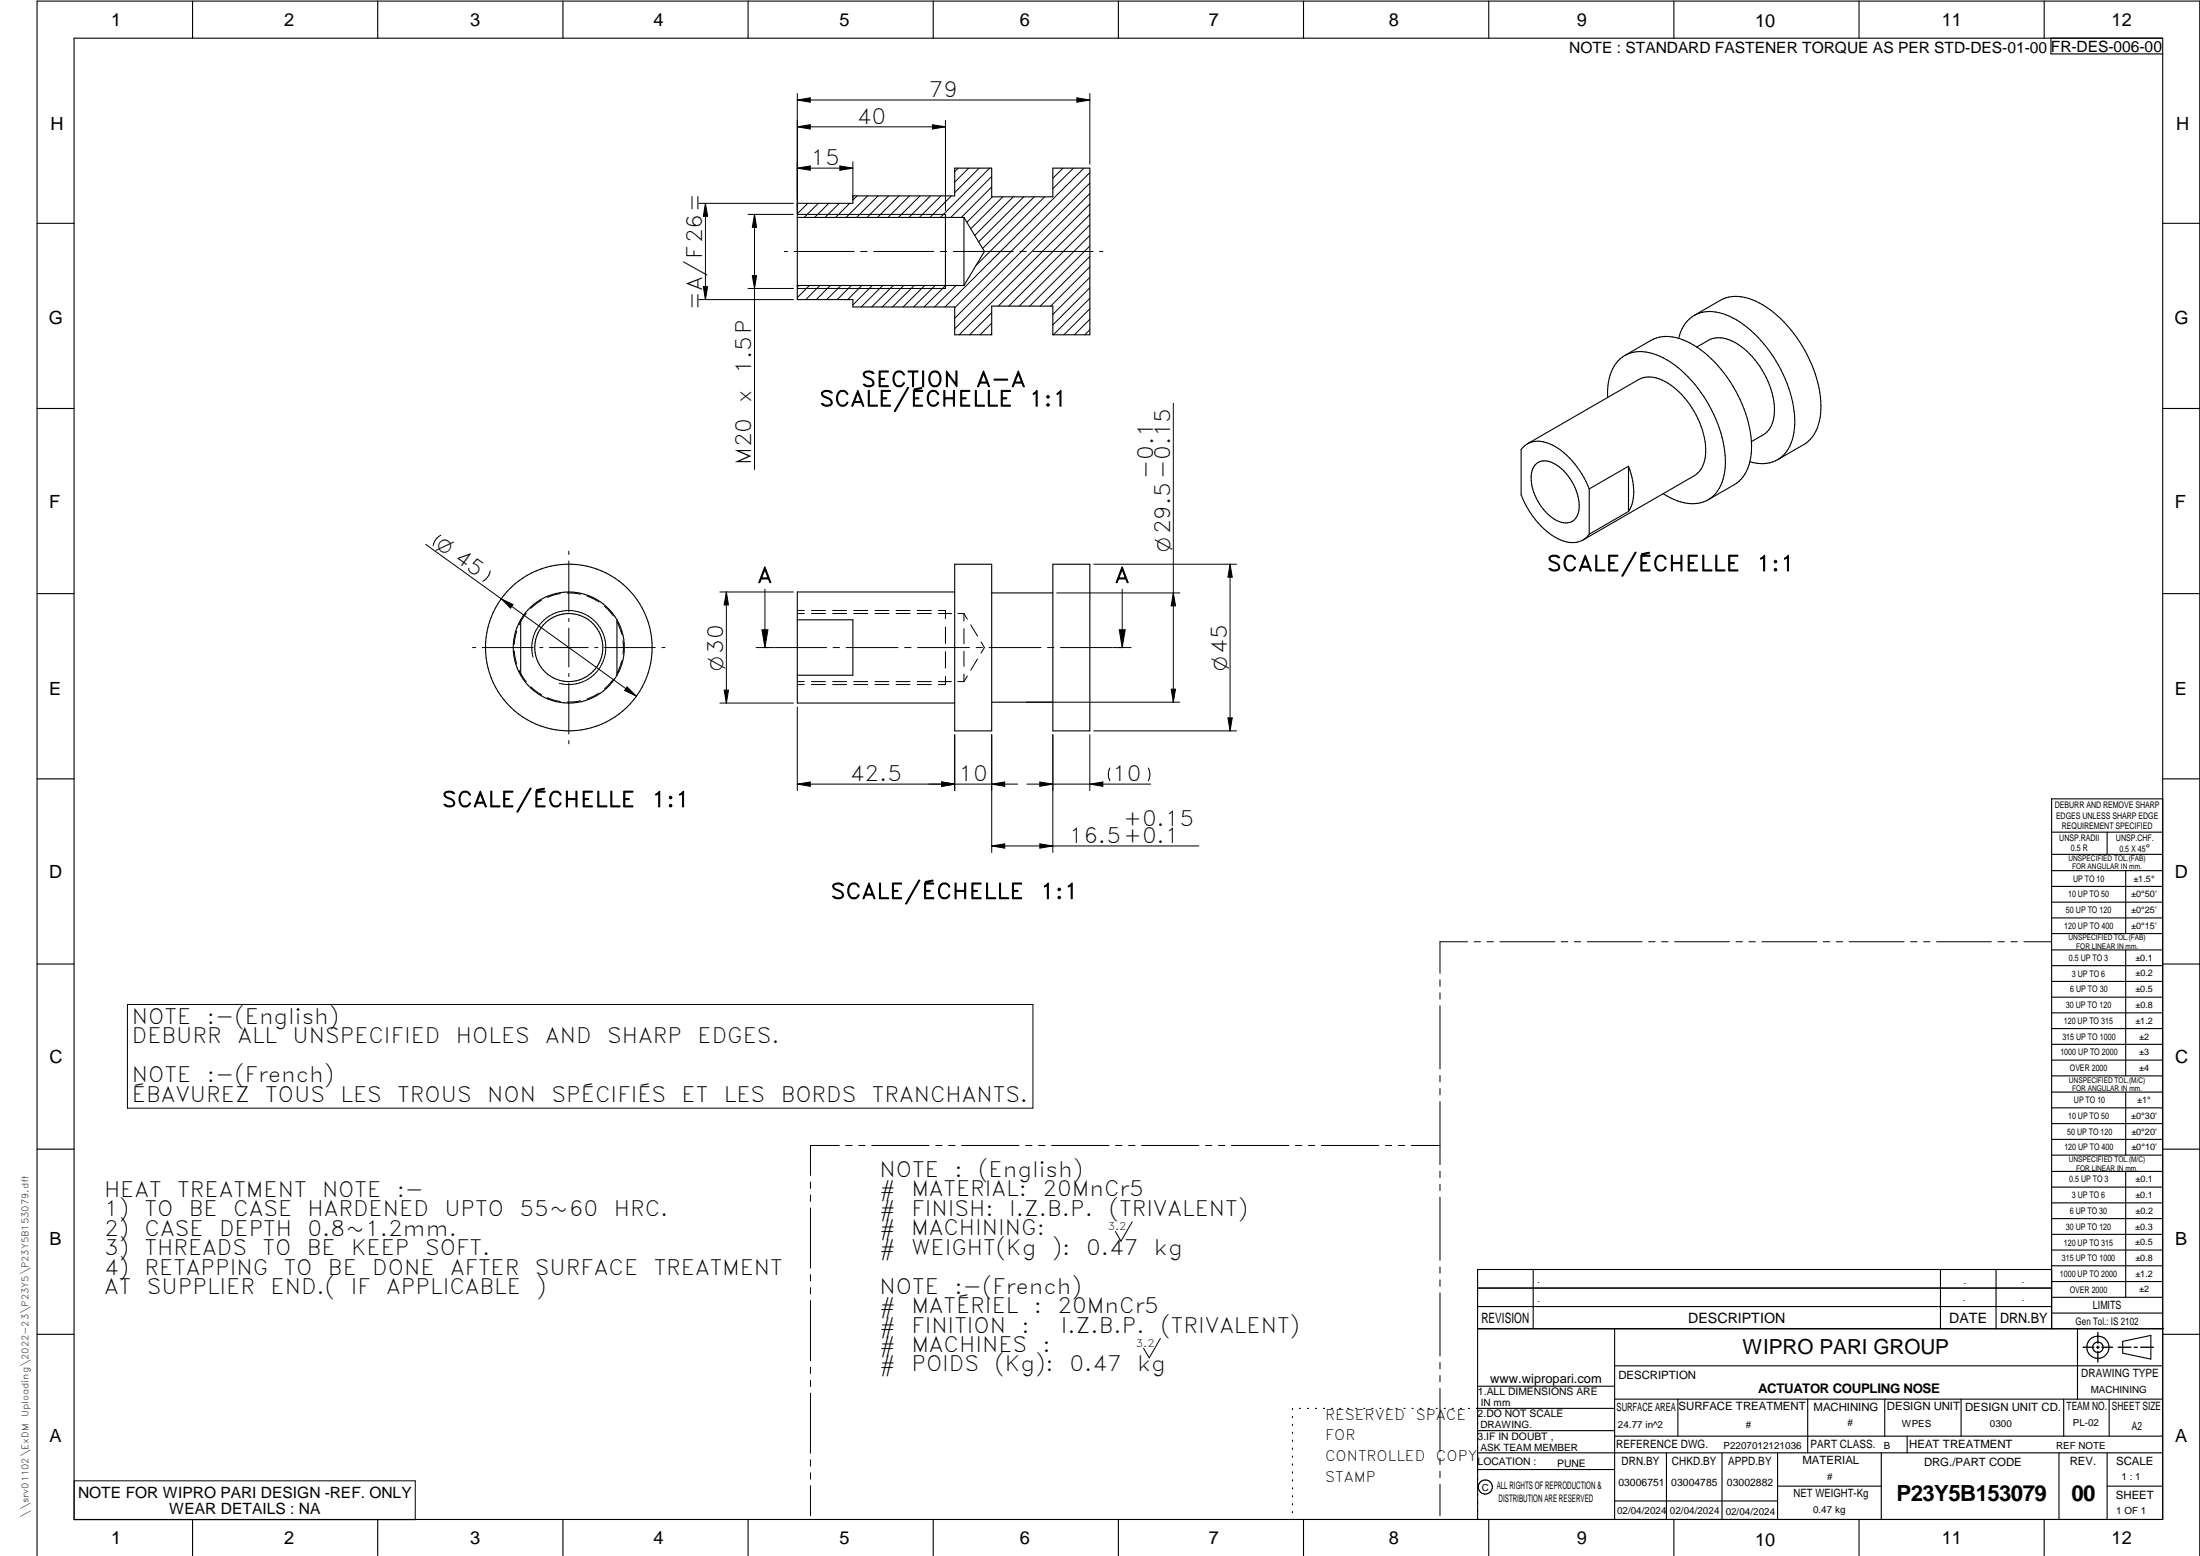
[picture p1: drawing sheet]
<svg xmlns="http://www.w3.org/2000/svg" width="594mm" height="420mm" viewBox="0 0 594 420" stroke-linecap="round" stroke-linejoin="round" font-family="sans-serif">
<g fill="none" stroke="#000" stroke-width=".3">
<path d="M20 10.3h564v400h-564zM52 .3v10M102 .3v10M152 .3v10M202 .3v10M252 .3v10M302 .3v10M352 .3v10M402 .3v10M452 .3v10M502 .3v10M552 .3v10"/>
<path d="M553.8 10.3v4.3h30.2M215.3 54.9h15v-2h27.5v-7.5h10v7.7h16.5v-7.7h10v45h-10v-7.7h-16.5v7.7h-10v-7.5h-27.5v-2h-15zM215.3 58.7h45M255.3 57.9v20M260.3 58.7l5.5 9.2-5.5 9.2M260.3 58.7v18.4M10 60.3h10M215.3 77.1h45M584 60.3h10M438.8 96l7-4.1a10.8 10.8 0 0 1 10.5 .7 35 35 0 0 1 15.9 21.7 18.9 18.9 0 0 1-1 13.7l-1 1.3-1.2 1.2-7.7 4.5M438.8 96a10.6 10.6 0 0 0-4.7 9.1v2.2M438.8 96a10.8 10.8 0 0 1 10.4 .7 35 35 0 0 1 15.8 21.4 19 19 0 0 1-.8 13.8 8.4 8.4 0 0 1-10.2 3.7l-2-.7-2.9-1.6"/>
<path d="M457.5 85.2a9.1 9.1 0 0 0-4.2 6.2M457.5 85.2a10.8 10.8 0 0 1 10.5 .7 34.8 34.8 0 0 1 16.6 28.7 10.7 10.7 0 0 1-5.2 9.9 9.6 9.6 0 0 1-6.9 .2M457.5 85.2l7.1-4.1a10.8 10.8 0 0 1 10.5 .7 35 35 0 0 1 15.8 21.6 18.9 18.9 0 0 1-1 13.8l-1 1.3-1.2 1.1-7.7 4.5M458.2 93.7l3.2-1.8a7.6 7.6 0 0 1 7.9 1.1 22.9 22.9 0 0 1 9.8 18.8 7 7 0 0 1-3 5.6l-3.2 1.9M10 110.3h10M412.4 119.8l30.1-17.3a8.2 8.2 0 0 1 8.7 1.5 23.5 23.5 0 0 1 9.4 18 7.2 7.2 0 0 1-3.1 6.5l-30 17.3M584 110.3h10M414.6 125.5a4.1 4.1 0 0 1 5.3-.2 14 14 0 0 1 6.5 12.4 3.8 3.8 0 0 1-6.1 2.8 13.8 13.8 0 0 1-6.7-12.9l.4-1.2zM429.1 132a22 22 0 0 0-10.7-12.2 5.9 5.9 0 0 0-7.6 1.6v12.2a22 22 0 0 0 10.7 12.3 6 6 0 0 0 7.6-1.6M429.1 132v12.3M439.8 125.9v12.2M439.8 125.9l-10.7 6.1"/>
<path d="M439.8 138.1l-10.7 6.2M439.8 125.9a14.8 14.8 0 0 1 .3 11.6l-.3 .6M257.8 159.9h-42.5v29.9h42.5M257.8 152.4h10v45h-10zM284.3 152.4h10v45h-10zM10 160.3h10M140.6 167.4a14.9 14.9 0 0 0 0 14.9M140.6 167.4v14.9M166.6 167.4a15 15 0 0 0-26 0M166.6 167.4a15.1 15.1 0 0 1 0 14.9M166.6 167.4v14.9M215.3 167.4h15v14.9h-15"/>
<path d="M267.8 160.1h16.5M584 160.3h10M166.6 182.3a15 15 0 0 1-26 0M267.8 189.6h16.5M10 210.3h10M584 215.7h-30v143.1M584 210.3h10M554 230.7h30M554 224.7h30M554 235.1h30M554 239.4h30M569 224.7v6"/>
<path d="M574 235.1v17M554 243.6h30M554 247.9h30M554 252.1h30M554 256.5h30M574 256.5v34M10 260.3h10M554 260.8h30M554 265h30M554 269.3h30M554 273.5h30M554 277.7h30"/>
<path d="M584 260.3h10M554 282h30M554 286.3h30M554 290.5h30M554 294.9h30M554 299.1h30M574 294.9v17M10 310.3h10M554 303.4h30M554 307.7h30M554 311.9h30M554 316.3h30"/>
<path d="M574 316.3v34M584 310.3h10M554 320.5h30M554 324.8h30M554 329.1h30M554 333.3h30M554 337.5h30M399 358.8h185.3M399 352.8h155M399 347.8h155M414 342.8v16M436 358.8v51.5"/>
<path d="M524 342.8v16M539 342.8v16M554 342.8h-155v67.5M554 341.8h30M554 346.1h30M554 350.3h30M554 354.6h30M561 358.8v19M10 360.3h10M399 374.3h37M436 368.8h148M436 377.8h148"/>
<path d="M453.1 377.8v10M488.1 377.8v14.5M508.9 377.8v10M529.6 377.8v10M557.3 377.8v10M569.5 377.8v10M573.2 362.2l7.6-1.6v6.4l-7.6-1.6zM584 360.3h10M349 380.3v.3M349 382.4v.4M349 384.6v.3M349 386.7v.4"/>
<path d="M349 388.9v.3M349 391v.4M349 393.2v.3M349 395.3v.3M349 397.4v.4M349 399.6v.3M350.9 380.3h.3M353 380.3h.3M355.2 380.3h.3M357.4 380.3h.3M359.6 380.3h.3M361.7 380.3h.3"/>
<path d="M363.9 380.3h.3M366.1 380.3h.3M368.3 380.3h.3M370.4 380.3h.3M372.6 380.3h.3M374.8 380.3h.3M376.9 380.3h.4M379.1 380.3h.3M381.3 380.3h.3M383.4 380.3h.4M385.6 380.3h.4M387.8 380.3h.3"/>
<path d="M390 380.3h.3M392.1 380.3h.4M394.3 380.3h.4M396.5 380.3h.3M399 396.8h37M399 392.3h185M399 386.3h37M436 387.8h148M436 380.3h-37.3M450 392.3v18M465 392.3v18M480 392.3v18"/>
<path d="M508 392.3v18M515 387.8v4.5M556 392.3v18M569 392.3v18M52 410.3v9.8M102 410.3v9.8M152 410.3v9.8M202 410.3v9.8M252 410.3v9.8M302 410.3v9.8M349 401.7v.4M349 403.9v.3"/>
<path d="M349 406v.4M349 408.2v.3M352 410.3v9.8M402 410.3v9.8M436 405.3h44M452 410.3v9.8M480 401.3h28M502 410.3v9.8M552 410.3v9.8M569 401.3h15M10 420.1v-419.8h584v419.8"/>
<circle cx="153.6" cy="174.9" r="9.2"/>
<circle cx="153.6" cy="174.8" r="22.5"/>
<circle cx="566.5" cy="363.8" r="1.4"/>
<circle cx="566.5" cy="363.8" r="3"/>
<circle cx="401.1" cy="401.5" r="1.91"/>
</g>
<g fill="none" stroke="#000" stroke-width=".27">
<path d="M215.3 25.3v32.4M215.3 27l3.5-.6v1.2zM215.3 34.2l3.5-.5v1.1zM215.3 34.2h40M215.3 27h79M251.8 33.7l3.5 .5-3.5 .6zM255.3 32.5v24.4M290.8 26.4l3.5 .6-3.5 .6zM294.3 25.3v19M188.7 54.9h25.5M190.5 54.9v26M190.5 54.9l.6 3.5h-1.2z"/>
<path d="M202 57.9h12.2M203.7 57.9l.6 3.5h-1.1zM203.7 57.9v68.9M215.3 45.4l3.5-.6v1.2zM215.3 45.4h15M215.3 54.9h.1M215.3 57.9h40M218.1 54.9l-2.8 2.8M221 54.9l-3.9 3.8M223.8 54.9l-3.8 3.8M226.6 54.9l-3.8 3.8M226.8 44.8l3.5 .6-3.5 .6z"/>
<path d="M229.4 54.9l-3.8 3.8M230.3 43.6v10.2M231.5 52.9l-1.2 1.1M234.3 52.9l-5.8 5.8M237.1 52.9l-5.8 5.8M239.9 52.9l-5.8 5.8M242.8 52.9l-5.8 5.8M245.6 52.9l-5.8 5.8M248.4 52.9l-5.8 5.8M251.2 52.9l-5.8 5.8M254.1 52.9l-5.8 5.8M256.9 52.9l-5.8 5.8"/>
<path d="M258.8 45.4l-1 .9M261.6 45.4l-3.8 3.8M264.4 45.4l-6.6 6.6M267.2 45.4l-13.3 13.3M267.8 47.7l-11.1 11M267.8 50.5l-8.2 8.2M268 53.1l-6.9 6.9M270.8 53.1l-8.7 8.7M273.6 53.1l-10.4 10.5M276.5 53.1l-12.2 12.2M279.3 53.1l-14 14M282.1 53.1l-18.6 18.7"/>
<path d="M287 45.4l-2.7 2.7M289.9 45.4l-5.6 5.5M292.7 45.4l-37.5 37.5M294.3 55.1l-35.3 35.3M294.3 57.9l-24.7 24.8M294.3 46.6l-36.5 36.5M294.3 49.4l-36.5 36.5M294.3 52.3l-36.5 36.5M189.9 77.4h1.2l-.6 3.5zM202 77.9h12.2M203.2 74.4h1.1l-.6 3.5zM211.8 67.9h.9"/>
<path d="M214.4 67.9h16.2M215.3 77.9h40M215.7 77.1l-.4 .4M218.6 77.1l-3.3 3.2M221.4 77.1l-3.8 3.8M224.2 77.1l-3.8 3.8M227.1 77.1l-3.9 3.8M229.9 77.1l-3.8 3.8M232.4 67.9h1.8M232.7 77.1l-3.8 3.8M235.5 77.1l-5.2 5.2M235.9 67.9h16.3"/>
<path d="M238.4 77.1l-5.8 5.8M241.2 77.1l-5.8 5.8M244 77.1l-5.8 5.8M246.9 77.1l-5.9 5.8M249.7 77.1l-5.8 5.8M252.5 77.1l-5.8 5.8M253.9 67.9h1.7M255.3 77.1l-5.8 5.8M257.4 67.9h16.3M258.2 77.1l-5.8 5.8M275.4 67.9h1.7M278.9 67.9h16.3"/>
<path d="M294.3 74.9l-10 10M294.3 77.7l-10 10M294.3 72.1l-10.6 10.6M294.3 69.2l-13.4 13.5M294.3 60.7l-21.9 22M294.3 66.4l-16.2 16.3M294.3 63.6l-19.1 19.1M296.9 67.9h.9M188.7 80.9h25.5M267.8 84.4l-6 6M267.8 87.2l-3.1 3.2M267.8 90.1l-.3 .3"/>
<path d="M294.3 89l-1.4 1.4M294.3 86.2l-4.2 4.2M294.3 83.4l-7 7M294.3 80.6l-9.8 9.8M316.8 108.9v80.7M114.9 147l56.9 41M119 144.5l-1.3 1.2-.7 1.7M132.4 154.2l-.7 1.6-1.4 1.2M153.6 148.8v.9M153.6 151.5v13.7M194.4 159.9h19.8M196.1 159.9v29.9"/>
<path d="M196.1 159.9l.6 3.4h-1.1zM206.6 159.1v15.8M295.4 152.4h38.5M303 159.1v15.8M332.2 152.4l.6 3.5h-1.2zM332.2 152.4v45M127.6 174.9h.9M130.2 174.9h13.8M135.4 161.7l3.1 1.6-.6 .9zM138.9 175.8l.6 3.5M139.5 170.4l-.6 3.5M142.1 165.6l-1.9 3.1"/>
<path d="M143.9 177.4a10 10 0 0 1 8.8-12.5 10 10 0 0 1 10.8 10.8 10 10 0 0 1-12.5 8.8M145.7 174.9h.9M146.2 162.1l-2.9 2.2M148.4 174.9h10.4M151.3 160.3l-3.5 1M153.1 160.1l3.6 .3M153.6 167v.9M153.6 169.6v10.5M158.5 161l3.2 1.5M160.6 174.9h.9M163.2 163.7l2.4 2.6M163.2 174.9h13.7"/>
<path d="M166.6 167.9l1.3 3.3M167.9 178.5l-1.3 3.3M168.2 173v3.6M178.7 174.9h.9M204.2 174.9h4.8M205.8 170.1h1.6l-.8 4.8zM209.2 174.9h14M215.3 165.7h1.9M215.3 164.8h1.9M219.1 164.8h3.8M219.1 165.7h3.8M224.8 164.8h3.8"/>
<path d="M224.8 165.7h3.8M225 174.9h1.7M228.5 174.9h14M230.5 164.8h3.8M230.6 165.7h3.8M236.3 164.8h3.7M236.3 165.7h3.8M242 164.8h3.8M242 165.7h3.8M244.3 174.9h1.7M247.7 164.8h3.8M247.7 165.7h3.8"/>
<path d="M247.8 174.9h14M253.4 164.8h1.9v2.3M253.4 165.7h3.6M255.3 169.3v4.4M255.3 176v4.4M258.6 165.7h1.7M260.3 165.7l.9 1.5M260.3 165.7v2M260.3 169.8v4M260.3 175.9v4M262.1 168.7l1.9 3.1M263.6 174.9h1.7"/>
<path d="M264 177.9l-1.9 3.1M264.9 173.3l.9 1.6-.9 1.5M267.1 174.9h14M282.9 174.9h1.7M285.3 160.1h33.3M286.4 174.9h14M300.6 174.9h4.8M302.2 170.1h1.6l-.8 4.8zM316.8 160.1l.6 3.5h-1.1zM140.2 181l1.9 3.1M143.4 185.5l2.8 2.1M147.9 188.4h.1"/>
<path d="M147.9 188.4l3.4 1M153.6 181.8v.9M153.6 184.5v13.7M153.6 200v.9M156.8 189.3l-3.6 .3M161.7 187.2l-3.2 1.5M165.6 183.4l-2.4 2.6M169.3 185.5l2.5 2.5-3.1-1.6zM194.4 189.8h19.8M195.6 186.4h1.1l-.6 3.4zM215.3 184h1.9M215.3 190.9v22.6"/>
<path d="M215.3 184.8h1.9M219.1 184h3.8M219.1 184.8h3.8M224.8 184h3.8M224.8 184.8h3.8M230.5 184h3.8M230.5 184.8h3.8M236.3 184h3.7M236.3 184.8h3.7M242 184h3.8M242 184.8h3.8M247.7 184h3.8"/>
<path d="M247.7 184.8h3.8M253.4 184h3.6M255.3 182.6v2.2h-1.9M257.8 198.4v15.1M258.6 184h1.7M260.3 182v2M261.2 182.5l-.9 1.5M267.8 198.4v31.8M277.1 189.6h41.5M284.3 198.4v31.8M294.3 198.4v15.1M295.4 197.4h38.5"/>
<path d="M316.3 186.1h1.1l-.6 3.5zM331.6 193.8h1.2l-.6 3.6zM215.3 211.7l3.5-.5v1.1zM215.3 211.7h59.5M254.3 211.2l3.5 .5-3.5 .6zM267.8 211.7l3.5-.5v1.1zM277.3 211.7h33.4M280.8 211.2l3.5 .5-3.5 .6zM294.3 211.7l3.5-.5v1.1zM299.7 207.4l-.4 1.7 .4 1.8M310.1 207.4l.4 1.7-.4 1.8M267.8 228.4l3.5-.5v1.1z"/>
<path d="M267.8 228.4h55.9M280.8 227.9l3.5 .5-3.5 .6zM396.3 254.3h-7.5v8.5M398 254.3h1.8M401.5 254.3h1.8M405 254.3h14.9M421.6 254.3h1.7M425.1 254.3h1.7M428.6 254.3h14.8M445.2 254.3h1.7M448.7 254.3h1.7M452.2 254.3h14.8"/>
<path d="M468.8 254.3h1.7M472.3 254.3h1.7M475.8 254.3h14.8M492.4 254.3h1.7M495.9 254.3h1.7M499.4 254.3h14.8M515.9 254.3h1.8M519.4 254.3h1.8M522.9 254.3h14.9M539.5 254.3h1.7M543 254.3h1.7M546.5 254.3h7.4"/>
<path d="M34.4 271.2h244.5v28h-244.5zM388.8 264.6v1.7M388.8 268.1v1.7M388.8 271.6v17M388.8 290.4v1.8M388.8 293.9v1.8M388.8 297.4v17.1M218.9 319.2v1.7M226.6 309.3h-7.7v8.1M228.4 309.3h1.7M231.9 309.3h1.7M235.4 309.3h15.5"/>
<path d="M252.7 309.3h1.7M256.2 309.3h1.7M259.7 309.3h15.5M277 309.3h1.7M280.5 309.3h1.7M284 309.3h15.5M301.2 309.3h1.8M304.8 309.3h1.7M308.2 309.3h15.6M325.5 309.3h1.8M329 309.3h1.8M332.5 309.3h15.6"/>
<path d="M349.8 309.3h1.8M353.3 309.3h1.7M356.8 309.3h15.5M374.1 309.3h1.7M377.6 309.3h1.7M381.1 309.3h7.7M388.8 316.3v1.7M388.8 319.8v1.7M218.9 322.7v1.7M218.9 326.2v16.2M305.7 329.9l-3 5.3-1.5-2.7M388.8 323.3v17"/>
<path d="M218.9 344.2v1.7M218.9 347.7v1.7M218.9 351.2v16.2M388.8 342.1v1.7M388.8 345.6v1.7M388.8 349.1v17.1M218.9 369.2v1.7M218.9 372.7v1.7M218.9 376.2v16.2M313.3 361.4l-3 5.3-1.5-2.7M388.8 367.9v1.8M388.8 371.4v1.7"/>
<path d="M388.8 374.9v17.1M20 399.9h92.1v10.5h-92.1zM218.9 394.2v1.7M218.9 397.7v1.7M388.8 393.8v1.7M388.8 397.3v1.7M218.9 401.2v8.1M388.8 400.8v8.5"/>
</g>
<path d="M566.5 359.8v2.9M562.5 363.8h2.9M566.1 363.8h.8M566.5 363.5v.7M566.5 364.9v2.9M567.6 363.8h2.9M572 363.8h3.4M576.3 363.8h.9M578.1 363.8h3.4" fill="none" stroke="#000" stroke-width=".36"/>
<g fill="#000">
<path d="M215.3 34.2l3.5-.5v1.1zM215.3 27l3.5-.6v1.2zM251.8 33.7l3.5 .5-3.5 .6zM290.8 26.4l3.5 .6-3.5 .6zM190.5 54.9l.6 3.5h-1.2zM215.3 45.4l3.5-.6v1.2zM226.8 44.8l3.5 .6-3.5 .6zM189.9 77.4h1.2l-.6 3.5zM203.7 57.9l.6 3.5h-1.1zM203.2 74.4h1.1l-.6 3.5zM332.2 152.4l.6 3.5h-1.2zM135.4 161.7l3.1 1.6-.6 .9z"/>
<path d="M196.1 159.9l.6 3.4h-1.1zM205.8 170.1h1.6l-.8 4.8zM302.2 170.1h1.6l-.8 4.8zM316.8 160.1l.6 3.5h-1.1zM169.3 185.5l2.5 2.5-3.1-1.6zM195.6 186.4h1.1l-.6 3.4zM316.3 186.1h1.1l-.6 3.5zM331.6 193.8h1.2l-.6 3.6zM215.3 211.7l3.5-.5v1.1zM254.3 211.2l3.5 .5-3.5 .6zM267.8 211.7l3.5-.5v1.1zM280.8 211.2l3.5 .5-3.5 .6z"/>
<path d="M294.3 211.7l3.5-.5v1.1zM267.8 228.4l3.5-.5v1.1zM280.8 227.9l3.5 .5-3.5 .6z"/>
</g>
<g font-size="6">
<text x="512.1" y="405.2">P23Y5B153079</text>
<text x="559.4" y="405.2">00</text>
</g>
<g font-size="5.7">
<text x="250.8" y="26.1">79</text>
<text x="231.3" y="33.4">40</text>
<text x="218.9" y="44.5">15</text>
<text x="189.6" y="83.6" transform="rotate(-90 189.6 83.6)">=A/F26=</text>
<text x="202.9" y="100.9" transform="rotate(-90 202.9 100.9)">1.5P</text>
<text x="232.6" y="104.4">SECTION</text>
<text x="263.6" y="104.4">A-A</text>
<text x="202.9" y="108.7" transform="rotate(-90 202.9 108.7)">x</text>
<text x="221.3" y="109.7">SCALE/ÉCHELLE</text>
<text x="277.8" y="109.7">1:1</text>
<text x="202.9" y="125.6" transform="rotate(-90 202.9 125.6)">M20</text>
<text x="311.4" y="129.4" transform="rotate(-90 311.4 129.4)">-0.1</text>
<text x="417.7" y="154.2">SCALE/ÉCHELLE</text>
<text x="474.3" y="154.2">1:1</text>
<text x="204.5" y="157.3">A</text>
<text x="301" y="157.3">A</text>
<text x="229.5" y="210.9">42.5</text>
<text x="258.8" y="210.9">10</text>
<text x="300.3" y="210.9">10</text>
<text x="119.3" y="217.9">SCALE/ÉCHELLE</text>
<text x="175.9" y="217.9">1:1</text>
<text x="288.6" y="227.6">16.5+0.1</text>
<text x="303.4" y="223">+0.15</text>
<text x="224.3" y="242.7">SCALE/ÉCHELLE</text>
<text x="280.9" y="242.7">1:1</text>
<text x="35.6" y="276.5">NOTE</text>
<text x="35.6" y="281.7">DEBURR</text>
<text x="55.8" y="276.5">:-(English)</text>
<text x="64.1" y="281.7">ALL</text>
<text x="79" y="281.7">UNSPECIFIED</text>
<text x="123.1" y="281.7">HOLES</text>
<text x="147.3" y="281.7">AND</text>
<text x="164" y="281.7">SHARP</text>
<text x="188.4" y="281.7">EDGES.</text>
<text x="35.6" y="292.2">NOTE</text>
<text x="55.9" y="292.2">:-(French)</text>
<text x="35.6" y="297.5">ÉBAVUREZ</text>
<text x="71.6" y="297.5">TOUS</text>
<text x="91.9" y="297.5">LES</text>
<text x="107.3" y="297.5">TROUS</text>
<text x="131.6" y="297.5">NON</text>
<text x="148.9" y="297.5">SPÉCIFIÉS</text>
<text x="184.1" y="297.5">ET</text>
<text x="195.5" y="297.5">LES</text>
<text x="210.8" y="297.5">BORDS</text>
<text x="235.4" y="297.5">TRANCHANTS.</text>
<text x="237.5" y="317.8">NOTE</text>
<text x="257.7" y="317.8">:</text>
<text x="264.2" y="317.8">(English)</text>
<text x="28.1" y="323.2">HEAT</text>
<text x="47.9" y="323.2">TREATMENT</text>
<text x="87" y="323.2">NOTE</text>
<text x="107.1" y="323.2">:-</text>
<text x="237.5" y="323.1">#</text>
<text x="246.1" y="323.1">MATERIAL:</text>
<text x="281.5" y="323.1">20MnCr5</text>
<text x="28.1" y="328.5">1)</text>
<text x="39.1" y="328.5">TO</text>
<text x="51" y="328.5">BE</text>
<text x="63" y="328.5">CASE</text>
<text x="83.1" y="328.5">HARDENED</text>
<text x="120" y="328.5">UPTO</text>
<text x="140.3" y="328.5">55~60</text>
<text x="165.7" y="328.5">HRC.</text>
<text x="237.5" y="328.3">#</text>
<text x="246.1" y="328.3">FINISH:</text>
<text x="272.5" y="328.3">I.Z.B.P.</text>
<text x="299.4" y="328.3">(TRIVALENT)</text>
<text x="28.1" y="333.7">2)</text>
<text x="39.1" y="333.7">CASE</text>
<text x="59.1" y="333.7">DEPTH</text>
<text x="83.1" y="333.7">0.8~1.2mm.</text>
<text x="237.5" y="333.6">#</text>
<text x="246.1" y="333.6">MACHINING:</text>
<text x="28.1" y="339">3)</text>
<text x="39.1" y="339">THREADS</text>
<text x="70.9" y="339">TO</text>
<text x="82.8" y="339">BE</text>
<text x="94.8" y="339">KEEP</text>
<text x="114.8" y="339">SOFT.</text>
<text x="237.5" y="338.8">#</text>
<text x="246.1" y="338.8">WEIGHT(Kg</text>
<text x="284" y="338.8">):</text>
<text x="293.3" y="338.8">0.47</text>
<text x="311.6" y="338.8">kg</text>
<text x="28.1" y="344.2">4)</text>
<text x="39.1" y="344.2">RETAPPING</text>
<text x="76.6" y="344.2">TO</text>
<text x="88.6" y="344.2">BE</text>
<text x="100.5" y="344.2">DONE</text>
<text x="121.5" y="344.2">AFTER</text>
<text x="144.5" y="344.2">SURFACE</text>
<text x="176.5" y="344.2">TREATMENT</text>
<text x="28.1" y="349.5">AT</text>
<text x="39.6" y="349.5">SUPPLIER</text>
<text x="73.1" y="349.5">END.(</text>
<text x="94.7" y="349.5">IF</text>
<text x="104.3" y="349.5">APPLICABLE</text>
<text x="144.8" y="349.5">)</text>
<text x="237.5" y="349.3">NOTE</text>
<text x="257.7" y="349.3">:-(French)</text>
<text x="237.5" y="354.6">#</text>
<text x="237.5" y="359.8">#</text>
<text x="246.1" y="354.6">MATÉRIEL</text>
<text x="246.1" y="359.8">FINITION</text>
<text x="275.9" y="359.8">:</text>
<text x="279.2" y="354.6">:</text>
<text x="285.6" y="354.6">20MnCr5</text>
<text x="286.5" y="359.8">I.Z.B.P.</text>
<text x="313.4" y="359.8">(TRIVALENT)</text>
<text x="237.5" y="365.1">#</text>
<text x="246.1" y="365.1">MACHINES</text>
<text x="281.6" y="365.1">:</text>
<text x="237.5" y="370.3">#</text>
<text x="246.1" y="370.3">POIDS</text>
<text x="268.6" y="370.3">(Kg):</text>
<text x="288.8" y="370.3">0.47</text>
<text x="307.1" y="370.3">kg</text>
</g>
<text font-size="5.6" x="470.5" y="365.5">WIPRO PARI GROUP</text>
<g font-size="5.4">
<text x="117.5" y="147.7" transform="rotate(36 117.5 147.7)">O 45</text>
<text x="316" y="148.9" transform="rotate(-90 316 148.9)">O29.5-0.15</text>
<text x="195.3" y="181.1" transform="rotate(-90 195.3 181.1)">O30</text>
<text x="331.3" y="181.1" transform="rotate(-90 331.3 181.1)">O45</text>
</g>
<g font-size="4.9">
<text x="30" y="7">1</text>
<text x="76.7" y="7">2</text>
<text x="127" y="7">3</text>
<text x="176.5" y="7">4</text>
<text x="226.7" y="7">5</text>
<text x="275.4" y="7">6</text>
<text x="326.4" y="7">7</text>
<text x="375" y="7">8</text>
<text x="425.8" y="7">9</text>
<text x="473.9" y="7.4">10</text>
<text x="524.3" y="7">11</text>
<text x="570.2" y="7">12</text>
<text x="13.6" y="35.2">H</text>
<text x="587.6" y="35.2">H</text>
<text x="13.2" y="87.5">G</text>
<text x="587.2" y="87.5">G</text>
<text x="13.3" y="137.1">F</text>
<text x="587.3" y="137.1">F</text>
<text x="13.3" y="187.6">E</text>
<text x="587.3" y="187.6">E</text>
<text x="13.3" y="237">D</text>
<text x="587.3" y="237">D</text>
<text x="13.4" y="287.1">C</text>
<text x="587.4" y="287.1">C</text>
<text x="13.4" y="336.3">B</text>
<text x="587.4" y="336.3">B</text>
<text x="13.4" y="389.3">A</text>
<text x="587.4" y="389.3">A</text>
<text x="30" y="417">1</text>
<text x="76.7" y="417">2</text>
<text x="127" y="417">3</text>
<text x="176.5" y="417">4</text>
<text x="226.7" y="417">5</text>
<text x="275.4" y="417">6</text>
<text x="326.4" y="417">7</text>
<text x="375" y="417">8</text>
<text x="425.8" y="417">9</text>
<text x="473.9" y="417.4">10</text>
<text x="524.3" y="417">11</text>
<text x="570.2" y="417">12</text>
</g>
<g font-size="4.2">
<text x="423.7" y="14.3">NOTE : STANDARD FASTENER TORQUE AS PER STD-DES-01-00</text>
<text x="553.8" y="14">FR-DES-006-00</text>
<text x="21.1" y="404.4">NOTE FOR WIPRO PARI DESIGN -REF. ONLY</text>
<text x="45.7" y="408.9">WEAR DETAILS : NA</text>
</g>
<g font-size="3.9">
<text x="357.8" y="383.4">RESERVED</text>
<text x="382.3" y="383.4">SPACE</text>
<text x="357.8" y="388.9">FOR</text>
<text x="357.8" y="394.5">CONTROLLED</text>
<text x="387.8" y="394.5">COPY</text>
<text x="357.8" y="400.1">STAMP</text>
</g>
<g font-size="3.8">
<text x="400.1" y="357.1">REVISION</text>
<text x="455.9" y="357.1">DESCRIPTION</text>
<text x="526.4" y="357.1">DATE</text>
<text x="540.1" y="357.1">DRN.BY</text>
</g>
<text font-size="3.6" x="474.8" y="376.2">ACTUATOR COUPLING NOSE</text>
<text font-size="3.5" x="402.4" y="373.3">www.wipropari.com</text>
<g font-size="3.1">
<text x="565.2" y="353.5">LIMITS</text>
<text x="562" y="371.7">DRAWING TYPE</text>
<text x="437" y="372.3">DESCRIPTION</text>
<text x="436.5" y="380.9">SURFACE AREA</text>
<text x="453.3" y="380.9">SURFACE TREATMENT</text>
<text x="489.7" y="380.9">MACHINING</text>
<text x="509.5" y="380.9">DESIGN UNIT</text>
<text x="530.6" y="380.9">DESIGN UNIT CD.</text>
<text x="558" y="380.7">TEAM NO.</text>
<text x="570.3" y="380.7">SHEET SIZE</text>
<text x="575.6" y="386.1">A2</text>
<text x="436.4" y="391.1">REFERENCE DWG.</text>
<text x="437.9" y="395.5">DRN.BY</text>
<text x="451.5" y="395.5">CHKD.BY</text>
<text x="466.6" y="395.5">APPD.BY</text>
<text x="486.7" y="395.4">MATERIAL</text>
<text x="488.9" y="391">PART CLASS.</text>
<text x="515.6" y="391">HEAT TREATMENT</text>
<text x="519.6" y="395.9">DRG./PART CODE</text>
<text x="558.9" y="395.6">REV.</text>
<text x="571.4" y="395.6">SCALE</text>
<text x="484.3" y="404.3">NET WEIGHT-Kg</text>
<text x="571.4" y="404.7">SHEET</text>
</g>
<text font-size="3" x="579.5" y="230.1">°</text>
<g font-size="2.8">
<text x="299.1" y="332.1">3.2</text>
<text x="560.5" y="357.7">Gen Tol.: IS 2102</text>
<text x="306.7" y="363.6">3.2</text>
<text x="399.1" y="376.7">1.ALL DIMENSIONS ARE</text>
<text x="399" y="382.7">2.DO NOT SCALE</text>
<text x="399" y="388.7">3.IF IN DOUBT ,</text>
<text x="399" y="395.5">LOCATION :</text>
<text x="420.5" y="396">PUNE</text>
<text x="437" y="401.3">03006751</text>
<text x="451.3" y="401.2">03004785</text>
<text x="466.3" y="401.3">03002882</text>
<text x="404.2" y="402">ALL RIGHTS OF REPRODUCTION &amp;</text>
<text x="404.7" y="405.4">DISTRIBUTION ARE RESERVED</text>
</g>
<g font-size="2.7">
<text x="564.6" y="376.2">MACHINING</text>
<text x="399.9" y="379.7">IN mm</text>
<text x="399.8" y="385.7">DRAWING.</text>
<text x="436.9" y="385.5">24.77 in^2</text>
<text x="471.4" y="385.6">#</text>
<text x="498.9" y="385.1">#</text>
<text x="513.6" y="385.3">WPES</text>
<text x="537.3" y="385.2">0300</text>
<text x="559.7" y="385.2">PL-02</text>
<text x="399.8" y="391.8">ASK TEAM MEMBER</text>
<text x="465.4" y="391.2">P2207012121036</text>
<text x="508.7" y="391.2">B</text>
<text x="555.2" y="391.2">REF NOTE</text>
<text x="493.4" y="399.6">#</text>
<text x="572.9" y="399.8">1 : 1</text>
<text x="400.1" y="402.5">C</text>
<text x="436.7" y="408.7">02/04/2024</text>
<text x="450.9" y="408.8">02/04/2024</text>
<text x="466" y="409">02/04/2024</text>
<text x="489.6" y="408.5">0.47 kg</text>
<text x="571.5" y="408.7">1 OF 1</text>
</g>
<g font-size="2.5">
<text x="559.2" y="229.9">0.5 R</text>
<text x="572.3" y="230.1">0.5 X 45</text>
<text x="559.4" y="323.5">3 UP TO 6</text>
<text x="558.9" y="327.8">6 UP TO 30</text>
<text x="557.8" y="332">30 UP TO 120</text>
<text x="415.2" y="346.4">.</text>
<text x="530.3" y="346.6">.</text>
<text x="545.9" y="346.4">.</text>
<text x="415.2" y="351.5">.</text>
<text x="530.1" y="351.3">.</text>
<text x="545.9" y="351.4">.</text>
</g>
<g font-size="2.4">
<text x="554.9" y="218.3">DEBURR AND REMOVE SHARP</text>
<text x="555.2" y="221.1">EDGES UNLESS SHARP EDGE</text>
<text x="556.1" y="227.2">UNSP.RADII</text>
<text x="556.8" y="223.8">REQUIREMENT SPECIFIED</text>
<text x="571.4" y="227">UNSP.CHF.</text>
<text x="559.8" y="238">UP TO 10</text>
<text x="576.1" y="238.1">±1.5°</text>
<text x="558.5" y="242.3">10 UP TO 50</text>
<text x="575.5" y="242.3">±0°50'</text>
<text x="557.4" y="250.8">120 UP TO 400</text>
<text x="557.9" y="246.5">50 UP TO 120</text>
<text x="575.5" y="250.8">±0°15'</text>
<text x="575.5" y="246.6">±0°25'</text>
<text x="558.7" y="259.4">0.5 UP TO 3</text>
<text x="559.5" y="263.7">3 UP TO 6</text>
<text x="576.6" y="259.4">±0.1</text>
<text x="576.6" y="263.7">±0.2</text>
<text x="559" y="268">6 UP TO 30</text>
<text x="576.6" y="268">±0.5</text>
<text x="557.9" y="272.2">30 UP TO 120</text>
<text x="576.6" y="272.2">±0.8</text>
<text x="556.9" y="280.7">315 UP TO 1000</text>
<text x="557.3" y="276.5">120 UP TO 315</text>
<text x="576.6" y="276.5">±1.2</text>
<text x="577.7" y="280.7">±2</text>
<text x="556.4" y="284.9">1000 UP TO 2000</text>
<text x="577.6" y="285">±3</text>
<text x="558.9" y="289.2">OVER 2000</text>
<text x="577.7" y="289.3">±4</text>
<text x="560" y="297.9">UP TO 10</text>
<text x="577.1" y="297.9">±1°</text>
<text x="558.5" y="302.1">10 UP TO 50</text>
<text x="575.5" y="302.2">±0°30'</text>
<text x="557.5" y="310.6">120 UP TO 400</text>
<text x="558.2" y="306.4">50 UP TO 120</text>
<text x="575.5" y="310.6">±0°10'</text>
<text x="575.5" y="306.4">±0°20'</text>
<text x="558.8" y="319.2">0.5 UP TO 3</text>
<text x="576.6" y="323.5">±0.1</text>
<text x="576.6" y="319.3">±0.1</text>
<text x="576.7" y="327.8">±0.2</text>
<text x="576.6" y="332">±0.3</text>
<text x="556.8" y="340.6">315 UP TO 1000</text>
<text x="557.3" y="336.3">120 UP TO 315</text>
<text x="576.6" y="336.3">±0.5</text>
<text x="576.6" y="340.6">±0.8</text>
<text x="556.2" y="344.8">1000 UP TO 2000</text>
<text x="576.6" y="344.8">±1.2</text>
<text x="558.9" y="349">OVER 2000</text>
<text x="577.7" y="349">±2</text>
<text x="7.7" y="382.7" transform="rotate(-90 7.7 382.7)">Uploading\2022-23\P23Y5\P23Y5B153079.dft</text>
<text x="7.7" y="409.9" transform="rotate(-90 7.7 409.9)">\\srv01102\ExDM</text>
</g>
<g font-size="2.1">
<text x="558.6" y="232.4">UNSPECIFIED TOL.(FAB)</text>
<text x="559.5" y="234.8">FOR ANGULAR IN mm.</text>
<text x="558.6" y="254">UNSPECIFIED TOL.(FAB)</text>
<text x="560.7" y="256.3">FOR LINEAR IN mm.</text>
<text x="558.7" y="292.4">UNSPECIFIED TOL.(M/C)</text>
<text x="559.6" y="294.7">FOR ANGULAR IN mm.</text>
<text x="558.7" y="313.8">UNSPECIFIED TOL.(M/C)</text>
<text x="560.6" y="316.2">FOR LINEAR IN mm.</text>
</g>
</svg>
